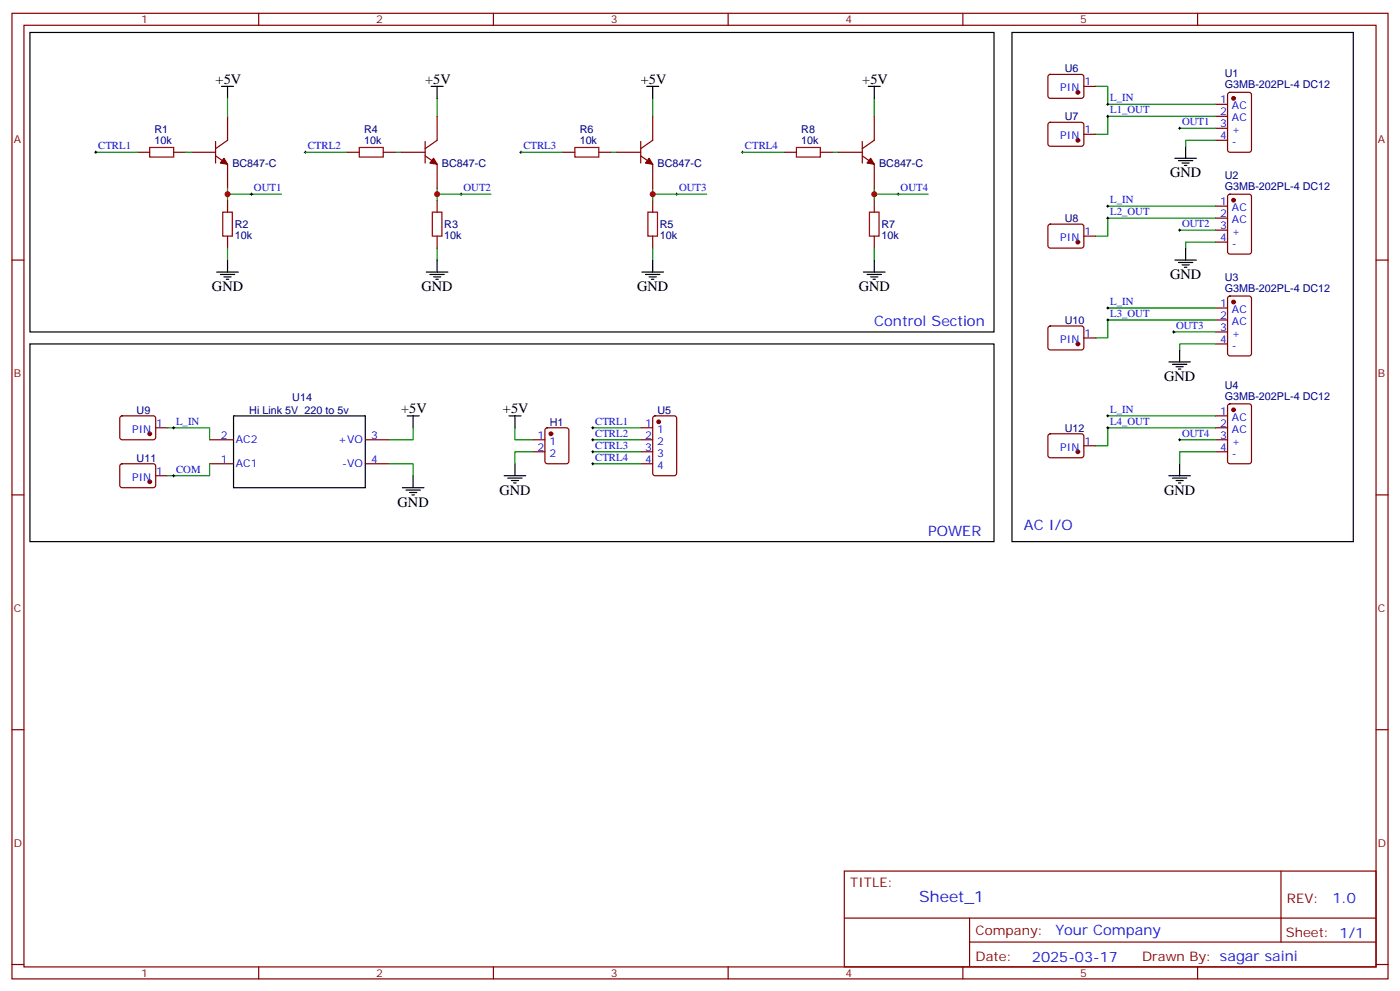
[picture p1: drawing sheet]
<svg xmlns="http://www.w3.org/2000/svg" width="412mm" height="292mm" viewBox="0 0 412 292" stroke-linecap="round" stroke-linejoin="round" font-family="sans-serif">
<g fill="none" stroke="#870000" stroke-width=".35">
<path d="M3.5 3.9h405.4v284.4h-405.4zM7.1 7.4h398.2v277.3h-398.2zM76.2 3.9v3.5M145.3 3.9v3.5M214.5 3.9v3.5M283.6 3.9v3.5M352.8 3.9v3.5M67 34.3v7l-3.5 2.5M128.8 34.3v7l-3.6 2.5M192.3 34.3v7l-3.6 2.5M257.5 34.3v7l-3.5 2.5M308.9 22.1l.5-.2 9.4 .1 .5 .6-.1 5.9-.6 .5-9.5-.1-.4-.6v-5.7z"/>
<path d="M308.9 36.2l.5-.2 9.4 .1 .5 .6-.1 5.9-.6 .5-9.5-.1-.4-.6v-5.7zM319.3 25.4h3.5M319.3 39.5h3.5M358.1 30.7h3.5M358.1 34.3h3.5M358.1 37.8h3.5M361.8 27.4l.5-.2h5.6l.7 .4 .1 16.5-.5 .7h-5.9l-.6-.4-.1-16.5zM40.6 44.8h3.5M51.2 44.8h3.5M56.4 44.8h7.1M63.5 45.9l3.5 2.5v7M63.5 41.7v6.3"/>
<path d="M67 58.9v3.6M102.3 44.8h3.5M112.9 44.8h3.5M118.2 44.8h7M125.2 45.9l3.6 2.5v7M125.2 41.7v6.3M128.8 58.9v3.6M165.8 44.8h3.5M176.4 44.8h3.5M181.7 44.8h7M188.7 45.9l3.6 2.5v7M188.7 41.7v6.3"/>
<path d="M192.3 58.9v3.6M231.1 44.8h3.5M241.7 44.8h3.5M246.9 44.8h7.1M254 45.9l3.5 2.5v7M254 41.7v6.3M257.5 58.9v3.6M358.1 41.3h3.5M361.8 57.4l.5-.2h5.6l.7 .4 .1 16.5-.5 .7h-5.9l-.6-.4-.1-16.5zM3.5 76.6h3.6M67 69.5v3.6M128.8 69.5v3.6"/>
<path d="M192.3 69.5v3.6M257.5 69.5v3.6M308.9 66.2l.5-.2 9.4 .1 .5 .6-.1 5.9-.6 .5-9.5-.1-.4-.6v-5.7zM319.3 69.5h3.5M358.1 60.7h3.5M358.1 64.2h3.5M358.1 67.8h3.5M358.1 71.3h3.5M405.3 76.6h3.6M308.9 96.2l.5-.2h9.4l.5 .7-.1 5.9-.6 .4h-9.5l-.4-.7v-5.6zM319.3 99.5h3.5M358.1 90.7h3.5"/>
<path d="M358.1 94.2h3.5M358.1 97.8h3.5M361.8 87.4l.5-.2h5.6l.7 .4 .1 16.5-.5 .7h-5.9l-.6-.5-.1-16.4zM358.1 101.3h3.5M361.8 119.1l.5-.2h5.6l.7 .5 .1 16.5-.5 .6-5.9 .1-.6-.5-.1-16.5zM35.5 122.7l.5-.3 9.4 .1 .5 .7-.1 5.9-.6 .4-9.5-.1-.4-.6v-5.6zM35.5 136.8l.5-.2h9.4l.5 .7-.1 5.9-.6 .4-9.5-.1-.4-.6v-5.6zM45.9 126h3.5M61.7 129.5h7.1M61.7 136.6h7.1M107.6 129.5h7.1M107.6 136.6h7.1"/>
<path d="M157 129.5h3.5M157 133h3.5M160.7 126.2l.5-.2h5.7l.6 .4 .1 9.5-.5 .6-5.9 .1-.6-.5-.1-9.4zM188.7 126h3.6M188.7 129.5h3.6M188.7 133h3.6M188.7 136.6h3.6M192.5 122.7l.5-.3h5.6l.7 .5v16.5l-.4 .6-5.9 .1-.7-.5v-16.4zM308.9 127.9l.5-.2 9.4 .1 .5 .6-.1 6-.6 .4-9.5-.1-.4-.6v-5.7zM319.3 131.3h3.5M358.1 122.4h3.5M358.1 126h3.5"/>
<path d="M358.1 129.5h3.5M358.1 133h3.5M3.5 145.7h3.6M45.9 140.1h3.5M405.3 145.7h3.6M3.5 214.9h3.6M405.3 214.9h3.6M248.7 256.5h156.6v28.2h-156.6zM377.3 256.5v20.9M248.7 270.4h156.5M285.6 277.4h119.6M285.6 270.4v14.1"/>
<path d="M3.5 284h3.6M76.2 284.7v3.6M145.3 284.7v3.6M214.5 284.7v3.6M283.6 284.7v3.6M352.8 284.7v3.6M405.3 284h3.6"/>
</g>
<g fill="#870000" stroke="#870000" stroke-width=".35">
<path d="M66 46.6l1 1.8-2.1-.4z"/>
<path d="M127.7 46.6l1.1 1.8-2.2-.4z"/>
<path d="M191.2 46.6l1.1 1.8-2.2-.4z"/>
<path d="M256.5 46.6l1 1.8-2.1-.4z"/>
<circle cx="363.4" cy="29" r=".53"/>
<circle cx="363.4" cy="58.9" r=".53"/>
<circle cx="363.4" cy="88.9" r=".53"/>
<circle cx="363.4" cy="120.7" r=".53"/>
<circle cx="194" cy="124.2" r=".53"/>
<circle cx="162.3" cy="127.7" r=".53"/>
<circle cx="317.5" cy="27.2" r=".53"/>
<circle cx="317.5" cy="41.3" r=".53"/>
<circle cx="317.5" cy="71.3" r=".53"/>
<circle cx="317.5" cy="101.3" r=".53"/>
<circle cx="317.5" cy="133" r=".53"/>
<circle cx="44.1" cy="127.7" r=".53"/>
<circle cx="44.1" cy="141.9" r=".53"/>
</g>
<path d="M44.1 43.4h7.1v2.8h-7.1zM105.8 43.4h7.1v2.8h-7.1zM169.3 43.4h7.1v2.8h-7.1zM234.6 43.4h7.1v2.8h-7.1zM65.6 62.5h2.8v7h-2.8zM127.4 62.5h2.8v7h-2.8zM190.9 62.5h2.8v7h-2.8zM256.1 62.5h2.8v7h-2.8z" fill="none" stroke="#a10000" stroke-width=".35"/>
<g fill="none" stroke="#008700" stroke-width=".35">
<path d="M67 29v5.3M128.8 29v5.3M192.3 29v5.3M257.5 29v5.3M322.8 25.4h3.5v5.3h31.8M347.5 37.8h10.6M358.1 34.3h-31.8v5.2h-3.5M28.2 44.8h12.4M54.7 44.8h1.7M67 55.4v3.5M67 57.2h15.9M90 44.8h12.3"/>
<path d="M116.4 44.8h1.8M128.8 57.2h15.8M128.8 55.4v3.5M153.5 44.8h12.3M179.9 44.8h1.8M192.3 57.2h15.8M192.3 55.4v3.5M218.7 44.8h12.4M245.2 44.8h1.7M257.5 57.2h15.9M257.5 55.4v3.5M358.1 41.3h-8.9v1.8"/>
<path d="M67 73.1v3.5M128.8 73.1v3.5M192.3 73.1v3.5M257.5 73.1v3.5M326.3 60.7h31.8M347.5 67.8h10.6M358.1 64.2h-31.8v5.3h-3.5M358.1 71.3h-8.9v1.8M326.3 90.7h31.8M345.7 97.8h12.4M358.1 94.2h-31.8v5.3h-3.5M358.1 101.3h-10.6v1.7"/>
<path d="M49.4 126h12.3v3.5M61.7 136.6v3.5h-12.3M114.7 136.6h7v3.5M121.7 126v3.5h-7M151.7 126v3.5h5.3M157 133h-5.3v3.6M174.6 129.5h14.1M174.6 126h14.1M174.6 133h14.1M174.6 136.6h14.1M326.3 122.4h31.8M347.5 129.5h10.6"/>
<path d="M358.1 133h-10.6v3.6M358.1 126h-31.8v5.3h-3.5"/>
</g>
<g fill="none" stroke="#000" stroke-width=".29">
<path d="M326 30.7h.7M326 34.3h.7M326.3 30.4v.7M326.3 33.9v.7M347.1 37.8h.7M347.5 37.4v.7M27.9 44.8h.7M28.2 44.5v.7M73.7 57.2h.7M74.1 56.8v.7M89.6 44.8h.7M90 44.5v.7"/>
<path d="M135.5 57.2h.7M135.8 56.8v.7M153.1 44.8h.7M153.5 44.5v.7M199 57.2h.7M199.3 56.8v.7M218.4 44.8h.7M218.7 44.5v.7M264.2 57.2h.7M264.6 56.8v.7M326 60.7h.7M326 64.2h.7"/>
<path d="M326.3 60.4v.7M326.3 63.9v.7M347.1 67.8h.7M347.5 67.4v.7M326 90.7h.7M326 94.2h.7M326.3 90.3v.8M326.3 93.9v.7M345.4 97.8h.7M345.7 97.4v.7M50.8 126h.7M51.2 125.6v.7"/>
<path d="M51.2 139.7v.7M174.3 129.5h.7M174.3 126h.7M174.3 133h.7M174.3 136.6h.7M174.6 125.6v.7M174.6 129.2v.7M174.6 132.7v.7M174.6 136.2v.7M326 126h.7M326 122.4h.7M326.3 122.1v.7"/>
<path d="M326.3 125.6v.7M347.1 129.5h.7M347.5 129.2v.7M50.8 140.1h.7"/>
</g>
<g fill="none" stroke="#000" stroke-width=".35">
<path d="M8.8 9.6h284v88.2h-284zM298.1 9.6h100.5v149.9h-100.5zM65.3 25.4h3.5M67 25.4v3.6M127 25.4h3.5M128.8 25.4v3.6M190.5 25.4h3.5M192.3 25.4v3.6M255.8 25.4h3.5M257.5 25.4v3.6M346.1 46.6h6.3M347.1 47.3h4.3"/>
<path d="M348.2 48h2.1M348.9 48.7h.7M349.2 43.1v3.5M67 76.6v3.5M128.8 76.6v3.5M192.3 76.6v3.5M257.5 76.6v3.5M346.1 76.6h6.3M347.1 77.3h4.3M348.2 78h2.1M348.9 78.7h.7M349.2 73.1v3.5"/>
<path d="M63.9 80.1h6.3M64.9 80.8h4.2M66 81.5h2.1M66.7 82.2h.7M125.6 80.1h6.3M126.6 80.8h4.3M127.7 81.5h2.1M128.4 82.2h.7M189.1 80.1h6.3M190.1 80.8h4.3M191.2 81.5h2.1M191.9 82.2h.7"/>
<path d="M254.4 80.1h6.3M255.4 80.8h4.2M256.5 81.5h2.1M257.2 82.2h.7M8.8 101.3h284v58.2h-284zM344.3 106.6h6.4M345.4 107.3h4.2M346.4 108h2.1M347.1 108.7h.7M347.5 103v3.6M68.8 122.4h38.8v21.2h-38.8zM119.9 122.4h3.6"/>
<path d="M121.7 122.4v3.6M149.9 122.4h3.6M151.7 122.4v3.6M151.7 136.6v3.5M347.5 136.6v3.5M118.5 143.6h6.4M119.6 144.3h4.2M120.6 145h2.2M121.4 145.7h.7M121.7 140.1v3.5M148.5 140.1h6.4M149.6 140.8h4.2"/>
<path d="M150.6 141.5h2.2M151.3 142.2h.7M344.3 140.1h6.4M345.4 140.8h4.2M346.4 141.5h2.1M347.1 142.2h.7"/>
</g>
<g fill="#c00">
<circle cx="67" cy="57.2" r=".88"/>
<circle cx="128.8" cy="57.2" r=".88"/>
<circle cx="192.3" cy="57.2" r=".88"/>
<circle cx="257.5" cy="57.2" r=".88"/>
</g>
<text font-size="4.6" fill="#00f" x="270.8" y="265.5">Sheet_1</text>
<g font-size="4.2">
<text x="63.5" y="24.7">+5V</text>
<text x="125.2" y="24.7">+5V</text>
<text x="188.7" y="24.7">+5V</text>
<text x="254" y="24.7">+5V</text>
<text x="344.7" y="52.2">GND</text>
<text x="344.7" y="82.2">GND</text>
<text x="62.4" y="85.8">GND</text>
<text x="124.2" y="85.8">GND</text>
<text x="187.7" y="85.8">GND</text>
<text x="252.9" y="85.8">GND</text>
<text x="342.9" y="112.2">GND</text>
<text x="118.2" y="121.7">+5V</text>
<text x="148.2" y="121.7">+5V</text>
<text x="117.1" y="149.3">GND</text>
<text x="147.1" y="145.7">GND</text>
<text x="342.9" y="145.7">GND</text>
</g>
<g font-size="4.2" fill="#00f">
<text x="257.5" y="96">Control Section</text>
<text x="301.6" y="156">AC I/O</text>
<text x="273.4" y="157.7">POWER</text>
<text x="392.5" y="265.8">1.0</text>
<text x="310.9" y="275.3">Your Company</text>
<text x="304" y="283.1">2025-03-17</text>
</g>
<g font-size="3.9" fill="#800">
<text x="250.5" y="261.1">TITLE:</text>
<text x="379.1" y="265.8">REV:</text>
<text x="287.4" y="275.3">Company:</text>
<text x="378.7" y="275.9">Sheet: 1/1</text>
<text x="287.4" y="283">Date:</text>
<text x="336.4" y="283.1">Drawn By: sagar saini</text>
</g>
<g font-size="3.2" fill="#800">
<text x="41.6" y="6.9">1</text>
<text x="110.8" y="6.9">2</text>
<text x="179.9" y="6.9">3</text>
<text x="249.1" y="6.9">4</text>
<text x="318.2" y="6.9">5</text>
<text x="4.1" y="42">A</text>
<text x="405.9" y="42">A</text>
<text x="4.1" y="111.2">B</text>
<text x="405.9" y="111.2">B</text>
<text x="4.1" y="180.3">C</text>
<text x="405.9" y="180.3">C</text>
<text x="4.1" y="249.4">D</text>
<text x="405.9" y="249.4">D</text>
<text x="41.6" y="287.7">1</text>
<text x="110.8" y="287.7">2</text>
<text x="179.9" y="287.7">3</text>
<text x="249.1" y="287.7">4</text>
<text x="318.2" y="287.7">5</text>
</g>
<g font-size="3.2" fill="#000080">
<text x="313.6" y="21.3">U6</text>
<text x="360.8" y="22.8">U1</text>
<text x="360.8" y="26">G3MB-202PL-4 DC12</text>
<text x="313.6" y="35.4">U7</text>
<text x="45.5" y="39.2">R1</text>
<text x="107.3" y="39.2">R4</text>
<text x="170.8" y="39.2">R6</text>
<text x="236" y="39.2">R8</text>
<text x="45.5" y="42.4">10k</text>
<text x="107.3" y="42.4">10k</text>
<text x="170.8" y="42.4">10k</text>
<text x="236" y="42.4">10k</text>
<text x="68.4" y="49.1">BC847-C</text>
<text x="130.2" y="49.1">BC847-C</text>
<text x="193.7" y="49.1">BC847-C</text>
<text x="258.9" y="49.1">BC847-C</text>
<text x="360.8" y="52.7">U2</text>
<text x="360.8" y="56">G3MB-202PL-4 DC12</text>
<text x="313.6" y="65.4">U8</text>
<text x="69.1" y="70.4">10k</text>
<text x="69.1" y="67.2">R2</text>
<text x="130.9" y="70.4">10k</text>
<text x="130.9" y="67.2">R3</text>
<text x="194.4" y="70.4">10k</text>
<text x="194.4" y="67.2">R5</text>
<text x="259.6" y="70.4">10k</text>
<text x="259.6" y="67.2">R7</text>
<text x="360.8" y="82.7">U3</text>
<text x="360.8" y="86">G3MB-202PL-4 DC12</text>
<text x="313.6" y="95.4">U10</text>
<text x="86.1" y="118.2">U14</text>
<text x="360.8" y="117.8">G3MB-202PL-4 DC12</text>
<text x="360.8" y="114.5">U4</text>
<text x="40.2" y="121.8">U9</text>
<text x="73.4" y="121.8">Hi Link 5V 220 to 5v</text>
<text x="161.9" y="125.3">H1</text>
<text x="193.7" y="121.8">U5</text>
<text x="313.6" y="127.1">U12</text>
<text x="40.2" y="135.9">U11</text>
</g>
<g font-size="3.2" fill="#00f">
<text x="312.3" y="26.8">PIN</text>
<text x="319.4" y="25.1">1</text>
<text x="327" y="29.8">L_IN</text>
<text x="327" y="33.4">L1_OUT</text>
<text x="359.4" y="30.4">1</text>
<text x="359.4" y="33.9">2</text>
<text x="362.9" y="32.1">AC</text>
<text x="362.9" y="35.7">AC</text>
<text x="312.3" y="41">PIN</text>
<text x="319.4" y="39.2">1</text>
<text x="348.2" y="36.9">OUT1</text>
<text x="359.4" y="37.4">3</text>
<text x="359.4" y="41">4</text>
<text x="362.9" y="39.2">+</text>
<text x="28.9" y="44">CTRL1</text>
<text x="90.7" y="44">CTRL2</text>
<text x="154.2" y="44">CTRL3</text>
<text x="219.4" y="44">CTRL4</text>
<text x="362.9" y="42.7">-</text>
<text x="74.8" y="56.3">OUT1</text>
<text x="136.5" y="56.3">OUT2</text>
<text x="200" y="56.3">OUT3</text>
<text x="265.3" y="56.3">OUT4</text>
<text x="327" y="59.8">L_IN</text>
<text x="327" y="63.4">L2_OUT</text>
<text x="359.4" y="60.4">1</text>
<text x="359.4" y="63.9">2</text>
<text x="362.9" y="62.1">AC</text>
<text x="362.9" y="65.7">AC</text>
<text x="312.3" y="70.9">PIN</text>
<text x="319.4" y="69.2">1</text>
<text x="348.2" y="66.9">OUT2</text>
<text x="359.4" y="67.4">3</text>
<text x="359.4" y="70.9">4</text>
<text x="362.9" y="69.2">+</text>
<text x="362.9" y="72.7">-</text>
<text x="327" y="89.8">L_IN</text>
<text x="327" y="93.3">L3_OUT</text>
<text x="359.4" y="90.3">1</text>
<text x="359.4" y="93.9">2</text>
<text x="362.9" y="92.1">AC</text>
<text x="362.9" y="95.6">AC</text>
<text x="312.3" y="100.9">PIN</text>
<text x="319.4" y="99.2">1</text>
<text x="346.4" y="96.9">OUT3</text>
<text x="359.4" y="97.4">3</text>
<text x="359.4" y="100.9">4</text>
<text x="362.9" y="99.2">+</text>
<text x="362.9" y="102.7">-</text>
<text x="46" y="125.6">1</text>
<text x="51.9" y="125.1">L_IN</text>
<text x="175.3" y="125.1">CTRL1</text>
<text x="190.1" y="125.6">1</text>
<text x="327" y="125.1">L4_OUT</text>
<text x="327" y="121.6">L_IN</text>
<text x="359.4" y="122.1">1</text>
<text x="359.4" y="125.6">2</text>
<text x="362.9" y="123.9">AC</text>
<text x="38.9" y="127.4">PIN</text>
<text x="65" y="129.2">2</text>
<text x="69.5" y="130.6">AC2</text>
<text x="99.6" y="130.6">+VO</text>
<text x="109.4" y="129.2">3</text>
<text x="158.3" y="129.2">1</text>
<text x="161.8" y="130.9">1</text>
<text x="175.3" y="128.6">CTRL2</text>
<text x="190.1" y="129.2">2</text>
<text x="193.6" y="130.9">2</text>
<text x="193.6" y="127.4">1</text>
<text x="319.4" y="130.9">1</text>
<text x="348.2" y="128.6">OUT4</text>
<text x="359.4" y="129.2">3</text>
<text x="362.9" y="127.4">AC</text>
<text x="362.9" y="130.9">+</text>
<text x="65" y="136.2">1</text>
<text x="69.5" y="137.6">AC1</text>
<text x="100.8" y="137.6">-VO</text>
<text x="109.4" y="136.2">4</text>
<text x="158.3" y="132.7">2</text>
<text x="161.8" y="134.4">2</text>
<text x="175.3" y="132.2">CTRL3</text>
<text x="175.3" y="135.7">CTRL4</text>
<text x="190.1" y="136.2">4</text>
<text x="190.1" y="132.7">3</text>
<text x="193.6" y="138">4</text>
<text x="193.6" y="134.4">3</text>
<text x="312.3" y="132.7">PIN</text>
<text x="359.4" y="132.7">4</text>
<text x="362.9" y="134.4">-</text>
<text x="38.9" y="141.5">PIN</text>
<text x="46" y="139.7">1</text>
<text x="51.9" y="139.2">COM</text>
</g>
</svg>
